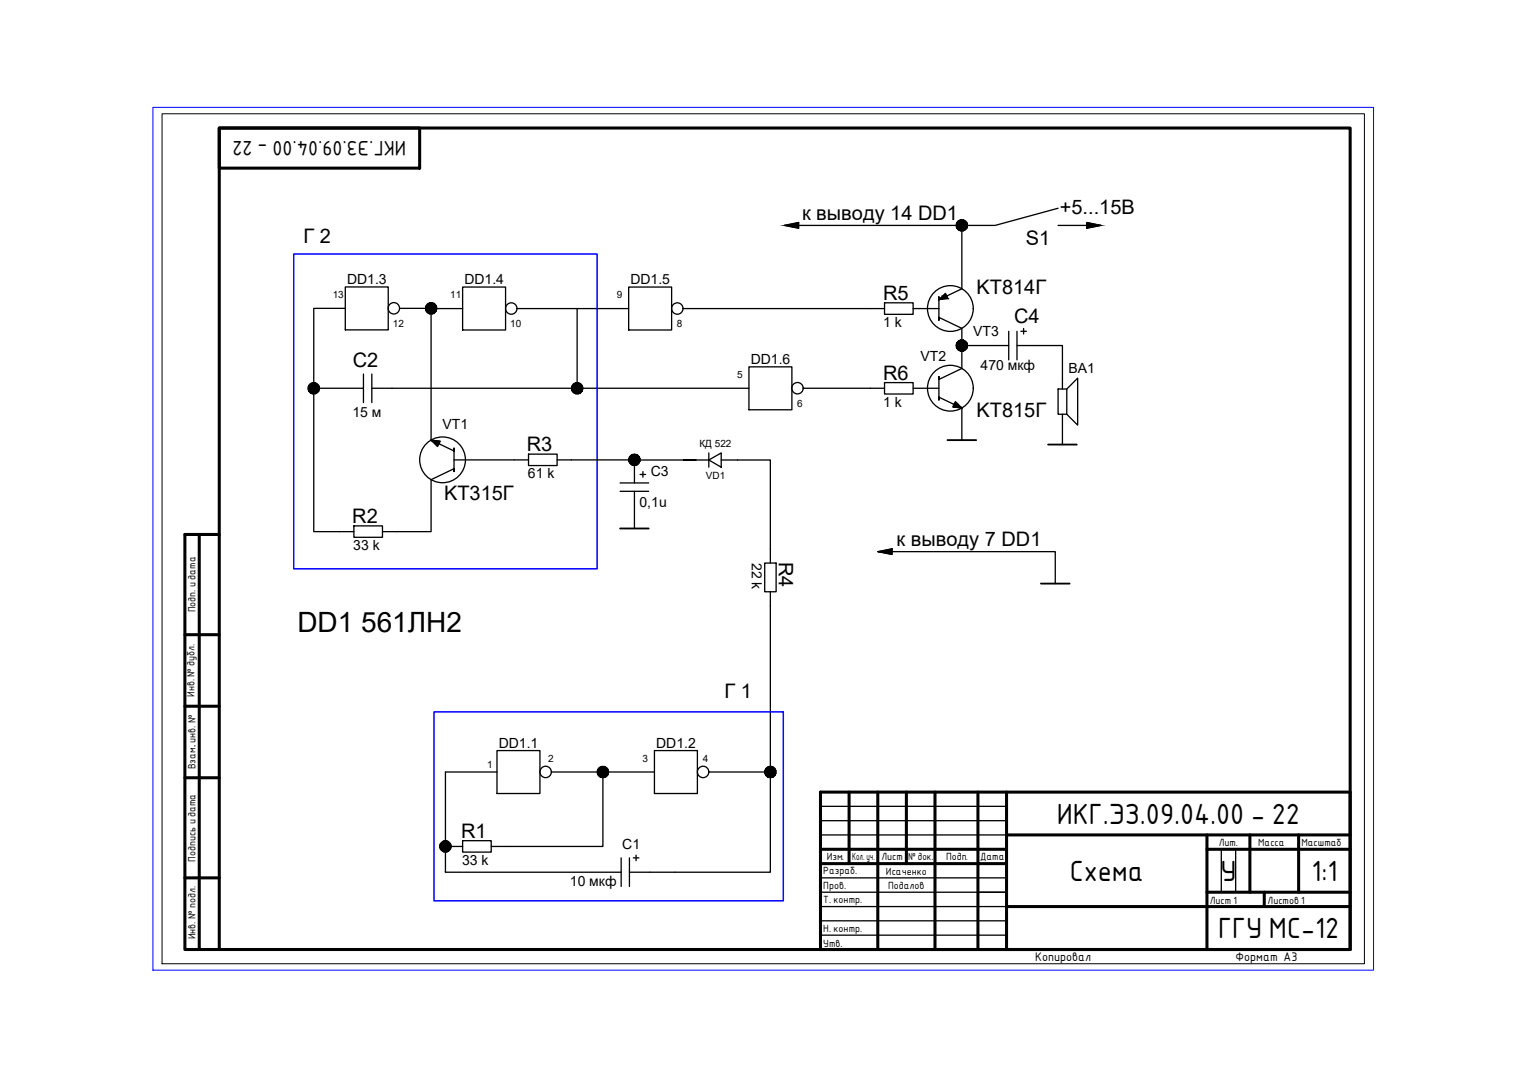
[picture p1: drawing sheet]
<svg xmlns="http://www.w3.org/2000/svg" width="297mm" height="210mm" viewBox="0 0 297 210" stroke-linecap="round" stroke-linejoin="round" font-family="sans-serif">
<!-- layer: 0 -->
<g fill="none" stroke="#000" stroke-width=".25">
<path d="M67.2 55.9h8.4v8.3h-8.4zM90.1 55.9h8.3v8.4h-8.3zM122.4 55.9h8.3v8.4h-8.3zM152.7 43.9l2.8-.6v1.1zM155.5 43.9h31.7M184.5 58.1l-.5-1-1.2 1.3M187.2 43.9v12.3l-4.4 2.2v-.6v4.5v-.5l4.4 2.1v3.4h9.1M206 40.5l-12.3 3.4h-6.5M206 43.9h5.5M211.5 43.3l2.8 .6-2.8 .5zM61.6 75.6h9.1M67.2 60h-6.1v43.5h5"/>
<path d="M70.7 72.8v5.6M72.4 75.6h39.4M72.4 72.8v5.6M77.8 60h6.1v25.7l4.5 2.1v-.5v4.5v-.5l-4.5 2.1v10.1h-6.7M83.9 60.1h6.2M100.6 60.1h21.8M112.3 60.1v15.5M113.5 75.6h32.3M133 60.1h36.4M145.8 71.4h8.3v8.4h-8.3zM156.4 75.6h13M180.5 60.1h2.3"/>
<path d="M180.5 75.6h2.3M186 78.2l1.2 1.3-1.7-.3zM187.2 68.4v3.3l-4.4 2.2v-.6v4.6v-.6l4.4 2.2v6.2M196.3 64.5v5.6M198 67.3h8.8v8.4M198 64.5v5.6M198.7 64.5h1.1M199.2 64v1M206 75.7h1.7v5h-1.7zM207.7 75.7l2.1-2.1v9.2l-2.1-2.1M83.9 85.7l1.8 .2-.5 1zM88.4 89.5h11.7"/>
<path d="M111.2 89.5h12.3M120.7 95.7h5.6M120.7 94h5.6M123.5 95.7v7.2M123.5 90.1v3.9M124 89.6h11.5h-2.4M124.6 92.4h1.1M125.1 91.8v1.1M143.6 89.6h6.4v17.3M206.8 80.7v5.9M150 118v32.3M170.9 107.4l2.7-.5v1.1z"/>
<path d="M173.6 107.4h31.8v6.2M96.7 146.1h8.4v8.4h-8.4zM96.7 150.3h-10v19.5h34.2M107.3 150.3h10.1v14.5h-19M117.4 150.3h10M127.4 146.1h8.3v8.4h-8.3zM138 150.3h12M150 150.3v19.5h-27.5M86.7 169.8h.1M120.9 167v5.6M122.5 167v5.6M123.3 167h1.1"/>
<path d="M123.8 166.5v1.1"/>
<circle cx="76.7" cy="60" r="1.11"/>
<circle cx="99.5" cy="60.1" r="1.11"/>
<circle cx="131.8" cy="60.1" r="1.11"/>
<circle cx="155.2" cy="75.6" r="1.11"/>
<circle cx="185" cy="60.1" r="4.5"/>
<circle cx="185" cy="75.6" r="4.5"/>
<circle cx="86.1" cy="89.5" r="4.5"/>
<circle cx="106.2" cy="150.3" r="1.11"/>
<circle cx="136.9" cy="150.3" r="1.11"/>
</g>
<!-- layer: 111111 -->
<path d="M184.4 85.7h5.6M204 86.6h5.6M120.7 102.9h5.6M202.6 113.6h5.6" fill="none" stroke="#000" stroke-width=".36"/>
<g fill="none" stroke="#000" stroke-width=".59">
<path d="M42.7 24.9h39v7.8h-39zM159.7 154.2h103.1v30.7h-103.1zM165.3 154.2v14M170.9 154.2v30.7M176.4 154.2v14M182 154.2v30.7M190.4 154.2v30.7M195.9 154.2v30.7M159.7 165.4h36.2M159.7 168.2h36.2M195.9 162.6h66.9M195.9 176.5h66.9"/>
<path d="M234.9 165.4h27.9M234.9 162.6v22.3M234.9 173.7h27.9M243.3 162.6v11.1M246.1 173.7v2.8M252.8 162.6v11.1"/>
</g>
<path d="M159.7 157h36.2M159.7 159.8h36.2M159.7 170.9h36.2M159.7 173.7h36.2M159.7 176.5h36.2M159.7 179.3h36.2M159.7 162.6h36.2M237.7 165.4v8.3M240.5 165.4v8.3M159.7 182.1h36.2" fill="none" stroke="#000" stroke-width=".25"/>
<!-- layer: 0 -->
<path d="M31.5 22.2h234.1v165.5h-234.1z" fill="none" stroke="#000" stroke-width=".19"/>
<path d="M42.7 24.9h220.1v160h-220.1zM38.8 104.1v80.8M42.7 104.1h-6.7v80.8h6.7M36 123.6h6.7M36 137.5h6.7M36 151.4h6.7M36 170.9h6.7" fill="none" stroke="#000" stroke-width=".59"/>
<path d="M42.7 104.1v80.8" fill="none" stroke="#000" stroke-width=".3"/>
<g fill="#000" stroke="#000" stroke-width=".19">
<path d="M183.5 57.7h.8l.2 .4zM184 57.1l.3 .6h-.8zM185.7 78.7h.8l.5 .5zM186 78.2l.5 .5h-.8zM83.9 85.7l1.8 .2h-1.5zM84.2 85.9h1.5l-.3 .5z"/>
<path d="M152.7 43.9l2.8-.6v.6zM152.7 43.9l2.8 .5v-.5z"/>
<path d="M183 58.1h1.5l-1-.4zM183 58.1h1.5l-1.7 .3z"/>
<path d="M211.5 43.3l2.8 .6h-2.8zM211.5 43.9v.5l2.8-.5z"/>
<path d="M185.7 78.7l-.2 .5h1.5zM185.5 79.2h1.5l.2 .3z"/>
<path d="M84.2 85.9l.5 .5h.7zM84.7 86.4h.7l-.2 .5z"/>
<path d="M170.9 107.4l2.7-.5v.5zM170.9 107.4l2.7 .6v-.6z"/>
</g>
<g fill="#000" stroke="#000" stroke-width=".19">
<path d="M83.1 59.3l-.1 .2 .9 .5zM83 59.5l.9 .5-1-.3zM82.9 59.7l-.1 .3h1.1z"/>
<path d="M83.6 59l.3 1v-1.1zM83.4 59.1l.2-.1 .3 1zM83.1 59.3l.8 .7-.5-.9z"/>
<path d="M84.5 59.1l-.6 .9 .8-.7zM84.2 59l.3 .1-.6 .9zM83.9 58.9v1.1l.3-1z"/>
<path d="M186.1 43.9v.3l1.1-.3zM186.1 44.2l1.1-.3-.9 .5zM186.3 44.4l.1 .3 .8-.8z"/>
<path d="M186.4 44.7l.3 .1 .5-.9zM187.2 43.9l-.3 1.1-.2-.2zM187.2 43.9l-.3 1.1h.3z"/>
<path d="M186.4 43.1l-.1 .2 .9 .6zM186.3 43.3l.9 .6-1.1-.3zM186.1 43.6v.3h1.1z"/>
<path d="M187.2 43.9v1.1h.3zM187.2 43.9l.6 .9-.3 .2zM187.2 43.9l.6 .9 .2-.1z"/>
<path d="M186.9 42.8l.3 1.1v-1.1zM186.7 42.9l.2-.1 .3 1.1zM186.4 43.1l.8 .8-.5-1z"/>
<path d="M187.2 43.9l.8 .8 .2-.3zM187.2 43.9l1.1 .3-.1 .2zM187.2 43.9l1.1 .3v-.3z"/>
<path d="M187.8 42.9l-.6 1 .8-.8zM187.5 42.8l.3 .1-.6 1zM187.2 42.8v1.1l.3-1.1z"/>
<path d="M187.2 43.9h1.1v-.3zM187.2 43.9l1-.6 .1 .3zM188 43.1l-.8 .8 1-.6z"/>
<path d="M60 75.6v.3l1.1-.3zM60 75.9l1.1-.3-1 .6zM60.1 76.2l.2 .2 .8-.8z"/>
<path d="M61.1 75.6l-.8 .8 .2 .2zM61.1 75.6l-.3 1.1-.3-.1zM61.1 75.6l-.3 1.1h.3z"/>
<path d="M60.3 74.8l-.2 .2 1 .6zM60.1 75l1 .6-1.1-.3zM60 75.3v.3h1.1z"/>
<path d="M61.1 75.6v1.1h.3zM61.1 75.6l.5 1-.2 .1zM61.1 75.6l.5 1 .3-.2z"/>
<path d="M60.8 74.5l.3 1.1v-1.1zM60.5 74.6l.3-.1 .3 1.1zM60.3 74.8l.8 .8-.6-1z"/>
<path d="M61.1 75.6l.8 .8 .1-.2zM61.1 75.6l1.1 .3-.2 .3zM61.1 75.6l1.1 .3v-.3z"/>
<path d="M61.6 74.6l-.5 1 .8-.8zM61.4 74.5l.2 .1-.5 1zM61.1 74.5v1.1l.3-1.1z"/>
<path d="M61.1 75.6h1.1v-.3zM61.1 75.6l.9-.6 .2 .3zM61.1 75.6l.9-.6-.1-.2z"/>
<path d="M82.8 60l.1 .3 1-.3zM82.9 60.3l1-.3-.9 .6zM83 60.6l.1 .2 .8-.8z"/>
<path d="M83.1 60.8l.3 .2 .5-1zM83.9 60l-.3 1.1-.2-.1zM83.9 60l-.3 1.1 .3 .1z"/>
<path d="M83.9 60v1.2l.3-.1zM83.9 60l.6 1-.3 .1zM83.9 60l.6 1 .2-.2z"/>
<path d="M83.9 60l.8 .8 .2-.2zM83.9 60l1.1 .3-.1 .3zM83.9 60l1.1 .3v-.3z"/>
<path d="M83.9 60h1.1v-.3zM83.9 60l1-.5 .1 .2zM83.9 60l1-.5-.2-.2z"/>
<path d="M111.2 75.6l.1 .3 1-.3zM111.3 75.9l1-.3-.9 .6zM111.4 76.2l.2 .2 .7-.8z"/>
<path d="M112.3 75.6l-.7 .8 .2 .2zM112.3 75.6l-.2 1.1-.3-.1zM112.3 75.6l-.2 1.1h.2z"/>
<path d="M111.6 74.8l-.2 .2 .9 .6zM111.4 75l.9 .6-1-.3zM111.3 75.3l-.1 .3h1.1z"/>
<path d="M112.3 75.6v1.1h.3zM112.3 75.6l.6 1-.3 .1zM112.3 75.6l.6 1 .2-.2z"/>
<path d="M112.1 74.5l.2 1.1v-1.1zM111.8 74.6l.3-.1 .2 1.1zM111.6 74.8l.7 .8-.5-1z"/>
<path d="M112.3 75.6l.8 .8 .2-.2zM112.3 75.6l1.1 .3-.1 .3zM112.3 75.6l1.1 .3 .1-.3z"/>
<path d="M112.9 74.6l-.6 1 .8-.8zM112.6 74.5l.3 .1-.6 1zM112.3 74.5v1.1l.3-1.1z"/>
<path d="M112.3 75.6h1.2l-.1-.3zM112.3 75.6l1-.6 .1 .3zM112.3 75.6l1-.6-.2-.2z"/>
<path d="M186.1 67.3v.3l1.1-.3zM186.1 67.6l1.1-.3-.9 .6zM186.3 67.9l.1 .2 .8-.8z"/>
<path d="M187.2 67.3l-.8 .8 .3 .2zM187.2 67.3l-.3 1.1-.2-.1zM187.2 67.3l-.3 1.1h.3z"/>
<path d="M186.4 66.5l-.1 .2 .9 .6zM186.3 66.7l.9 .6-1.1-.3zM186.1 67v.3h1.1z"/>
<path d="M187.2 67.3v1.1h.3zM187.2 67.3l.6 1-.3 .1zM187.2 67.3l.6 1 .2-.2z"/>
<path d="M186.9 66.2l.3 1.1v-1.1zM186.7 66.3l.2-.1 .3 1.1zM186.4 66.5l.8 .8-.5-1z"/>
<path d="M187.2 67.3l.8 .8 .2-.2zM187.2 67.3l1.1 .3-.1 .3zM187.2 67.3l1.1 .3v-.3z"/>
<path d="M187.8 66.3l-.6 1 .8-.8zM187.5 66.2l.3 .1-.6 1zM187.2 66.2v1.1l.3-1.1z"/>
<path d="M187.2 67.3h1.1v-.3zM187.2 67.3l1-.6 .1 .3zM187.2 67.3l1-.6-.2-.2z"/>
<path d="M122.4 89.5v.3l1.1-.3zM122.4 89.8l1.1-.3-1 .6zM122.5 90.1l.2 .2 .8-.8z"/>
<path d="M122.7 90.3l.2 .2 .6-1zM123.5 89.5l-.3 1.1-.3-.1zM123.5 89.5l-.3 1.1h.3z"/>
<path d="M122.7 88.7l-.2 .3 1 .5zM122.5 89l1 .5-1.1-.2zM122.4 89.3v.2h1.1z"/>
<path d="M123.5 89.5v1.1h.3zM123.5 89.5l.5 1-.2 .1zM123.5 89.5l.5 1 .3-.2z"/>
<path d="M123.2 88.5l.3 1v-1.1zM122.9 88.6l.3-.1 .3 1zM122.7 88.7l.8 .8-.6-.9z"/>
<path d="M123.5 89.5l.8 .8 .1-.2zM123.5 89.5l1.1 .3-.2 .3zM123.5 89.5l1.1 .3v-.3z"/>
<path d="M124 88.6l-.5 .9 .8-.8zM123.8 88.5l.2 .1-.5 .9zM123.5 88.4v1.1l.3-1z"/>
<path d="M123.5 89.5h1.1v-.2zM123.5 89.5l.9-.5 .2 .3zM124.3 88.7l-.8 .8 .9-.5z"/>
<path d="M116.2 150.3l.1 .3 1.1-.3zM116.3 150.6l1.1-.3-1 .6zM116.4 150.9l.2 .2 .8-.8z"/>
<path d="M116.6 151.1l.2 .2 .6-1zM117.4 150.3l-.3 1.1-.3-.1zM117.4 150.3l-.3 1.1h.3z"/>
<path d="M116.6 149.5l-.2 .3 1 .5zM116.4 149.8l1 .5-1.1-.3zM116.3 150l-.1 .3h1.2z"/>
<path d="M117.4 150.3v1.1h.3zM117.4 150.3l.5 1-.2 .1zM117.4 150.3l.5 1 .2-.2z"/>
<path d="M117.1 149.2l.3 1.1v-1.1zM116.8 149.4l.3-.2 .3 1.1zM116.6 149.5l.8 .8-.6-.9z"/>
<path d="M117.4 150.3l.7 .8 .2-.2zM117.4 150.3l1 .3-.1 .3zM117.4 150.3l1 .3 .1-.3z"/>
<path d="M117.9 149.4l-.5 .9 .7-.8zM117.7 149.2l.2 .2-.5 .9zM117.4 149.2v1.1l.3-1.1z"/>
<path d="M117.4 150.3h1.1l-.1-.3zM117.4 150.3l.9-.5 .1 .2zM117.4 150.3l.9-.5-.2-.3z"/>
<path d="M148.9 150.3v.3l1.1-.3zM148.9 150.6l1.1-.3-1 .6zM149 150.9l.2 .2 .8-.8z"/>
<path d="M149.2 151.1l.2 .2 .6-1zM150 150.3l-.3 1.1-.3-.1zM150 150.3l-.3 1.1h.3z"/>
<path d="M149.2 149.5l-.2 .3 1 .5zM149 149.8l1 .5-1.1-.3zM148.9 150v.3h1.1z"/>
<path d="M150 150.3v1.1h.2zM150 150.3l.5 1-.3 .1zM150 150.3l.5 1 .3-.2z"/>
<path d="M149.7 149.2l.3 1.1v-1.1zM149.4 149.4l.3-.2 .3 1.1zM149.2 149.5l.8 .8-.6-.9z"/>
<path d="M150 150.3l.8 .8 .1-.2zM150 150.3l1 .3-.1 .3zM150 150.3l1 .3 .1-.3z"/>
<path d="M150.5 149.4l-.5 .9 .8-.8zM150.2 149.2l.3 .2-.5 .9zM150 149.2v1.1l.2-1.1z"/>
<path d="M150 150.3h1.1l-.1-.3zM150 150.3l.9-.5 .1 .2zM150 150.3l.9-.5-.1-.3z"/>
<path d="M85.6 164.8v.3l1.1-.3zM85.6 165.1l1.1-.3-1 .6zM85.7 165.4l.2 .2 .8-.8z"/>
<path d="M85.9 165.6l.3 .2 .5-1zM86.7 164.8l-.3 1.1-.2-.1zM86.7 164.8l-.3 1.1h.3z"/>
<path d="M85.9 164l-.2 .2 1 .6zM85.7 164.2l1 .6-1.1-.3zM85.6 164.5v.3h1.1z"/>
<path d="M86.7 164.8v1.1h.3zM86.7 164.8l.6 1-.3 .1zM86.7 164.8l.6 1 .2-.2z"/>
<path d="M86.4 163.7l.3 1.1v-1.1zM86.2 163.8l.2-.1 .3 1.1zM85.9 164l.8 .8-.5-1z"/>
<path d="M86.7 164.8l.8 .8 .2-.2zM86.7 164.8l1.1 .3-.1 .3zM86.7 164.8l1.1 .3v-.3z"/>
<path d="M87.3 163.8l-.6 1 .8-.8zM87 163.7l.3 .1-.6 1zM86.7 163.7v1.1l.3-1.1z"/>
<path d="M86.7 164.8h1.1v-.3zM86.7 164.8l1-.6 .1 .3zM86.7 164.8l1-.6-.2-.2z"/>
</g>
<g fill="none" stroke="#000" stroke-width=".25">
<path d="M172.2 59h5.5v2.2h-5.5zM169.4 60.1h2.8M169.4 75.6h2.8M172.2 74.5h5.5v2.2h-5.5zM177.7 60.1h2.8M177.7 75.6h2.8M100.1 89.5h2.8M102.9 88.4h5.5v2.2h-5.5zM108.4 89.5h2.8M135.2 89.6h2.8M138 89.6l2.4-1.4v2.8zM138 88.2v2.8"/>
<path d="M140.4 89.6h3.2M66.1 103.5h2.8M68.9 102.4h5.6v2.2h-5.6zM74.5 103.5h2.7M148.9 109.6h2.2v5.6h-2.2zM150 106.9v2.7M150 115.2v2.8M87.3 164.8h2.8M90.1 163.7h5.5v2.2h-5.5zM95.6 164.8h2.8"/>
</g>
<path d="M57.2 49.5h59v61.3h-59zM84.5 138.6h68v36.8h-68z" fill="none" stroke="#00f" stroke-width=".3"/>
<path d="M29.8 20.9h237.6v168h-237.6z" fill="none" stroke="#00f" stroke-width=".19"/>
<g font-size="5.5">
<text x="205.7" y="160.4">ИКГ.ЭЗ.09.04.00 - 22</text>
<text x="208.2" y="171.5">Схема</text>
<text x="237.6" y="171.5">У</text>
<text x="255.3" y="171.5">1:1</text>
<text x="237.1" y="182.6">ГГУ МС-12</text>
</g>
<text font-size="5.4" x="57.9" y="123">DD1 561ЛН2</text>
<g font-size="3.9">
<text x="79.1" y="27.4" transform="rotate(180 79.1 27.4)">ИКГ.ЭЗ.09.04.00 - 22</text>
<text x="206.3" y="41.7">+5...15В</text>
<text x="59.1" y="47.2">Г 2</text>
<text x="156.1" y="42.8">к выводу 14 DD1</text>
<text x="199.7" y="47.7">S1</text>
<text x="171.9" y="58.4">R5</text>
<text x="190.1" y="57.3">KT814Г</text>
<text x="197.4" y="62.9">С4</text>
<text x="68.7" y="71.5">С2</text>
<text x="171.9" y="73.9">R6</text>
<text x="190.1" y="81.2">KT815Г</text>
<text x="102.6" y="87.9">R3</text>
<text x="68.6" y="101.8">R2</text>
<text x="86.4" y="97.4">KT315Г</text>
<text x="174.5" y="106.3">к выводу 7 DD1</text>
<text x="151.6" y="109.3" transform="rotate(90 151.6 109.3)">R4</text>
<text x="141" y="135.8">Г 1</text>
<text x="89.8" y="163.1">R1</text>
</g>
<g font-size="2.7">
<text x="67.5" y="55.3">DD1.3</text>
<text x="90.4" y="55.3">DD1.4</text>
<text x="122.7" y="55.3">DD1.5</text>
<text x="171.9" y="63.7">1 k</text>
<text x="189.4" y="65.4">VT3</text>
<text x="146.1" y="70.8">DD1.6</text>
<text x="179.2" y="70.4">VT2</text>
<text x="190.9" y="72">470 мкф</text>
<text x="208" y="72.6">BA1</text>
<text x="68.6" y="81.2">15 м</text>
<text x="86.1" y="83.5">VT1</text>
<text x="171.9" y="79.2">1 k</text>
<text x="102.8" y="93.2">61 k</text>
<text x="126.7" y="92.7">С3</text>
<text x="124.5" y="98.7">0,1u</text>
<text x="68.8" y="107.1">33 k</text>
<text x="146.3" y="109.6" transform="rotate(90 146.3 109.6)">22 k</text>
<text x="97.1" y="145.6">DD1.1</text>
<text x="127.7" y="145.6">DD1.2</text>
<text x="121.1" y="165.4">С1</text>
<text x="89.9" y="168.4">33 k</text>
<text x="110.9" y="172.6">10 мкф</text>
</g>
<g font-size="2.3">
<text x="201.5" y="187.1">Копировал</text>
<text x="240.5" y="187.1">Формат A3</text>
</g>
<g font-size="1.9">
<text x="64.8" y="58.1">13</text>
<text x="87.6" y="58.1">11</text>
<text x="120.1" y="58.1">9</text>
<text x="76.5" y="63.6">12</text>
<text x="99.3" y="63.7">10</text>
<text x="131.8" y="63.7">8</text>
<text x="143.5" y="73.6">5</text>
<text x="155.2" y="79.2">6</text>
<text x="136.2" y="87.1">КД 522</text>
<text x="137.4" y="93.2">VD1</text>
<text x="38.1" y="119.2" transform="rotate(-90 38.1 119.2)">Подп. и дата</text>
<text x="37.9" y="135.8" transform="rotate(-90 37.9 135.8)">Инв. № дубл.</text>
<text x="38.1" y="149.8" transform="rotate(-90 38.1 149.8)">Взам. инв. №</text>
<text x="38.1" y="145.5" transform="rotate(-90 38.1 145.5)">.</text>
<text x="94.9" y="149.5">1</text>
<text x="106.7" y="148.4">2</text>
<text x="125.1" y="148.3">3</text>
<text x="136.8" y="148.4">4</text>
<text x="38.1" y="167.8" transform="rotate(-90 38.1 167.8)">Подпись и дата</text>
<text x="160.9" y="167.5">Изм.</text>
<text x="165.8" y="167.5">Кол. уч.</text>
<text x="171.6" y="167.5">Лист</text>
<text x="176.7" y="167.5">№ док.</text>
<text x="184.2" y="167.5">Подп.</text>
<text x="190.8" y="167.4">Дата</text>
<text x="237.2" y="164.7">Лит.</text>
<text x="244.9" y="164.7">Масса</text>
<text x="253.3" y="164.7">Масштаб</text>
<text x="160.3" y="170.3">Разраб.</text>
<text x="160.3" y="173">Пров.</text>
<text x="172.5" y="170.4">Исаченко</text>
<text x="172.9" y="173.2">Подалов</text>
<text x="160.3" y="175.8">Т. контр.</text>
<text x="235.5" y="176">Лист 1</text>
<text x="246.7" y="176">Листов 1</text>
<text x="38.1" y="182.9" transform="rotate(-90 38.1 182.9)">Инв. № подл.</text>
<text x="160.3" y="181.5">Н. контр.</text>
<text x="160.3" y="184.3">Утв.</text>
</g>
</svg>
